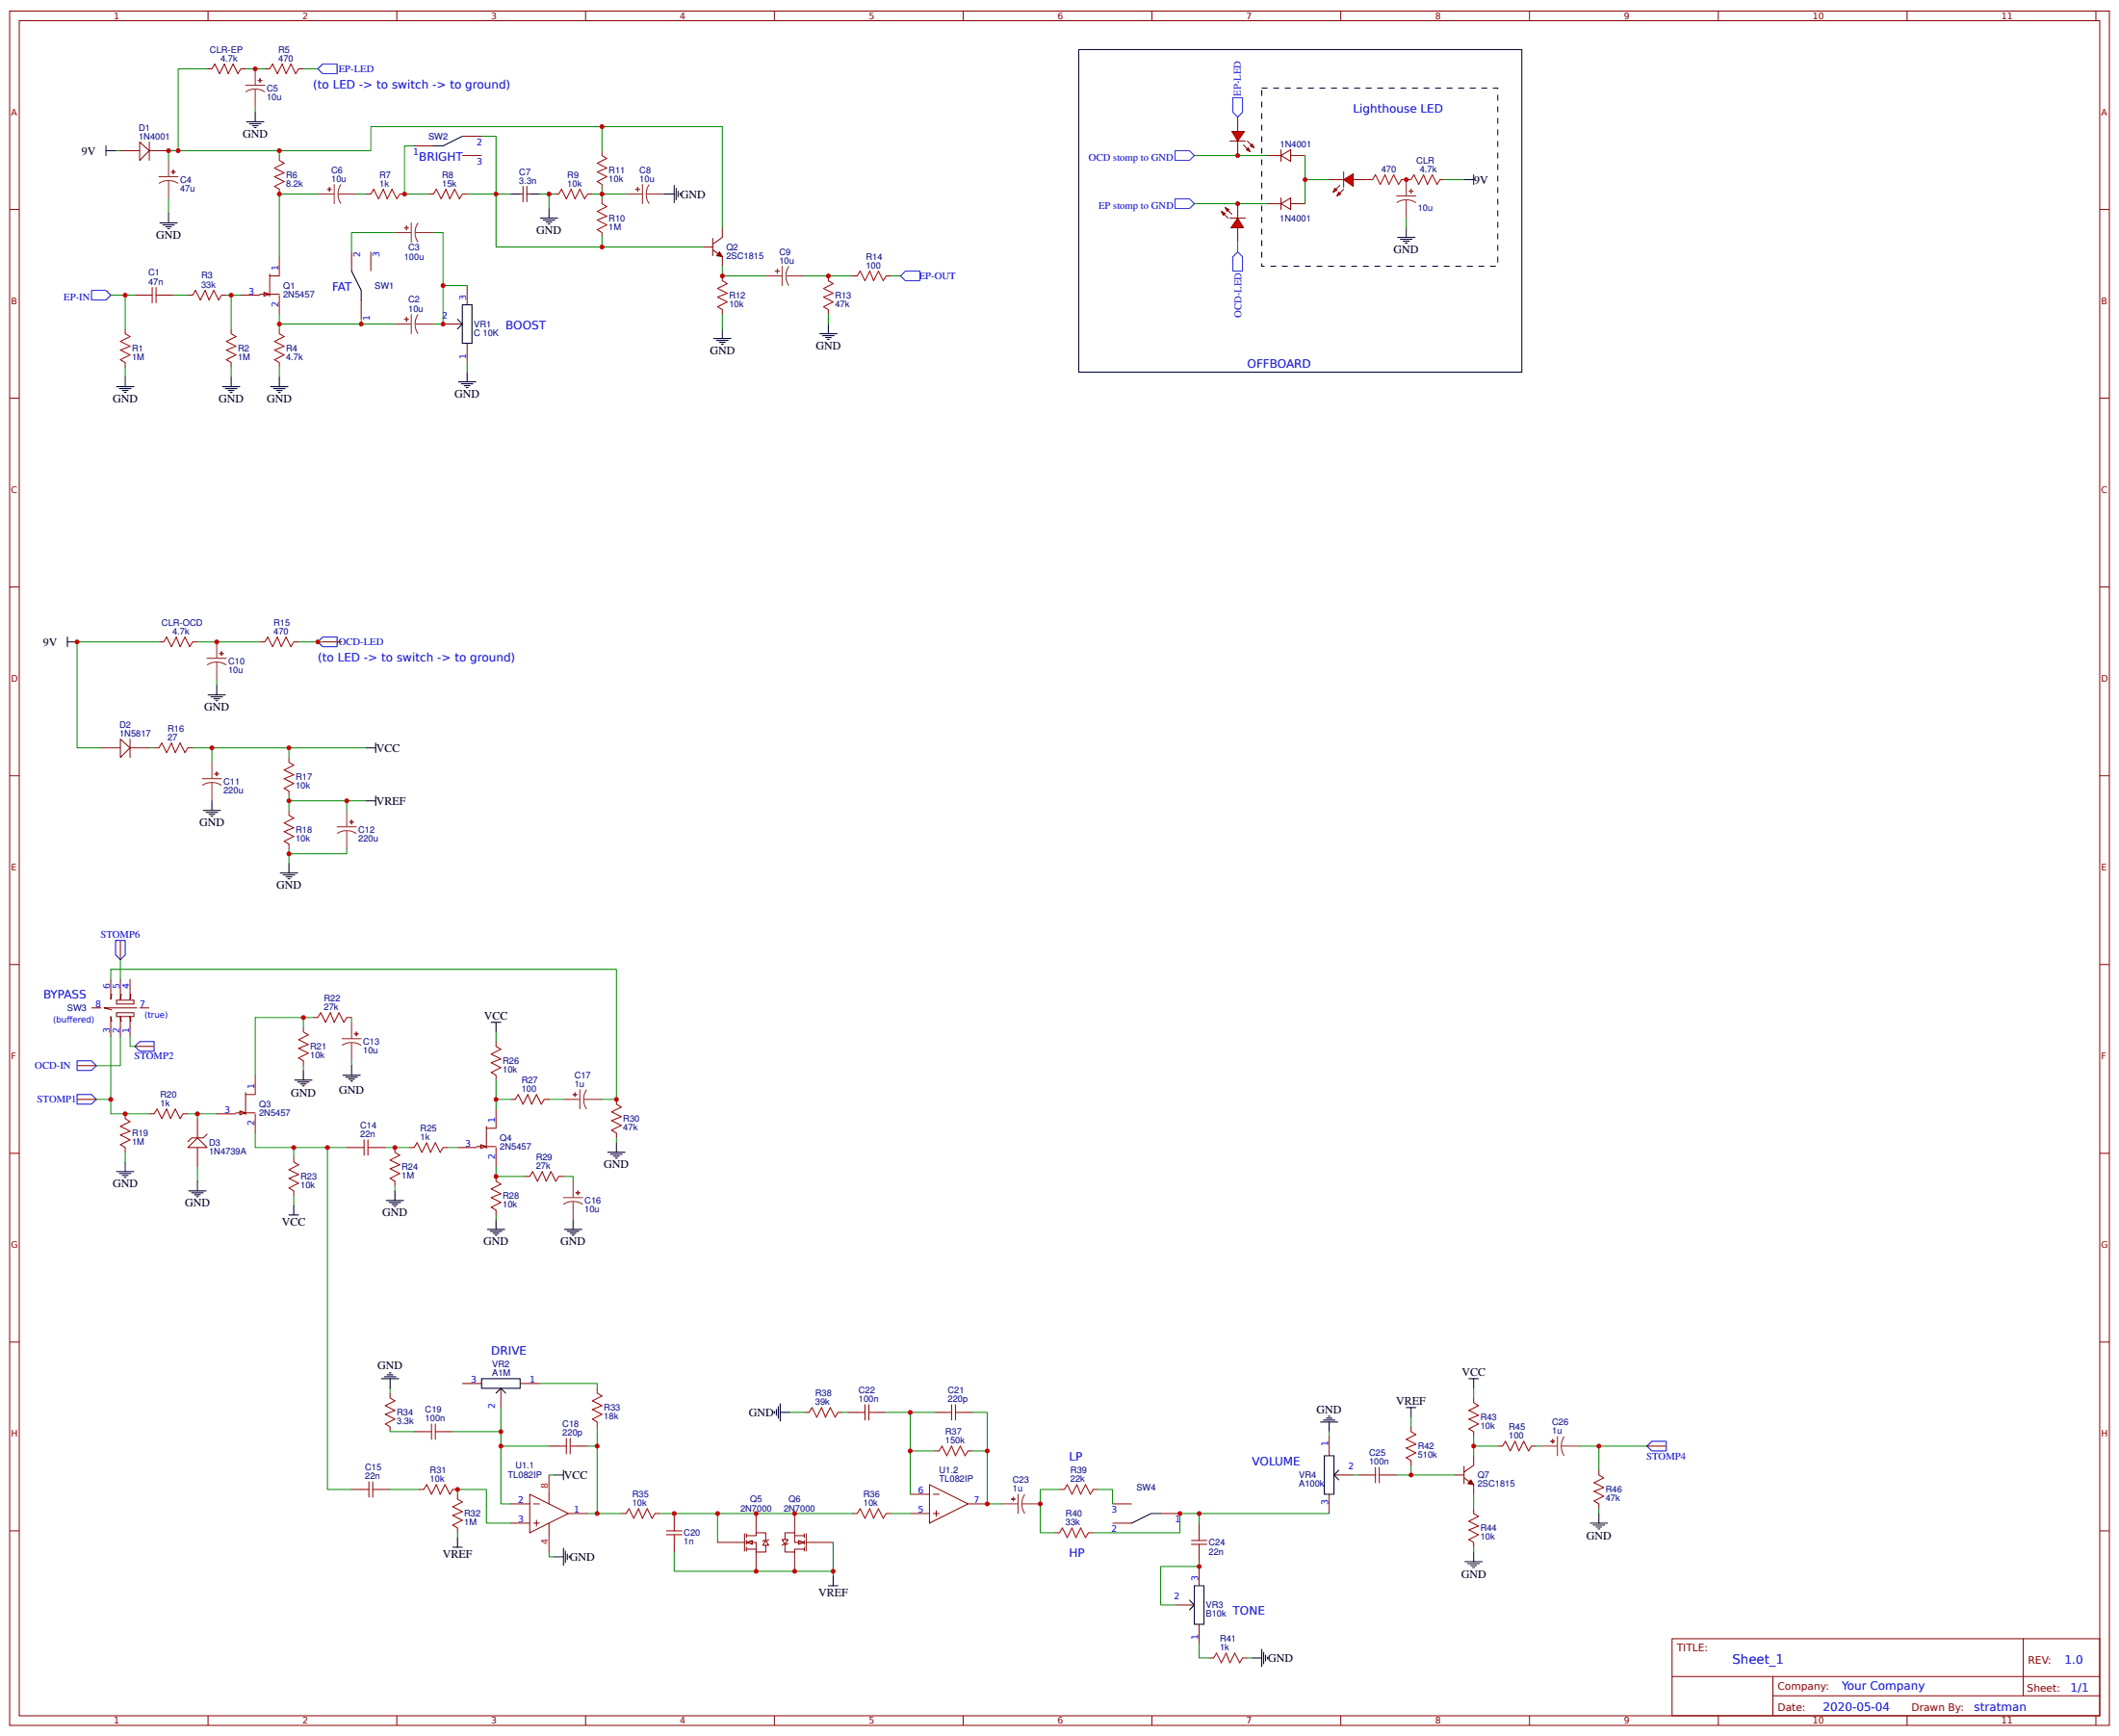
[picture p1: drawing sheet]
<svg xmlns="http://www.w3.org/2000/svg" width="582mm" height="477mm" viewBox="0 0 582 477" stroke-linecap="round" stroke-linejoin="round" font-family="sans-serif">
<g fill="none" stroke="#800" stroke-width=".26">
<path d="M2.6 3h576.8v471h-576.8zM5.3 5.7h571.5v465.7h-571.5zM57.1 3v2.7M109 3v2.7M160.9 3v2.7M212.7 3v2.7M264.6 3v2.7M316.4 3v2.7M368.3 3v2.7M420.2 3v2.7M472 3v2.7M523.9 3v2.7"/>
<path d="M575.7 3v2.7M2.6 57.5h2.7M576.8 57.5h2.6M34.4 90.4v1.3M34.4 99.6v1.3M37 81.1h2.7M45 81.1h2.6M51.6 81.1h1.3M60.9 81.1h1.3M63.5 90.4v1.3M63.5 99.6v1.3M76.7 90.4v1.3"/>
<path d="M76.7 99.6v1.3M2.6 109.4h2.7M576.8 109.4h2.6M2.6 161.3h2.7M576.8 161.3h2.6M2.6 213.1h2.7M576.8 213.1h2.6M2.6 265h2.7M576.8 265h2.6M2.6 316.8h2.7M576.8 316.8h2.6M2.6 368.7h2.7"/>
<path d="M576.8 368.7h2.6M2.6 420.6h2.7M576.8 420.6h2.6M459.3 450.2h117.5v21.2h-117.5zM555.8 450.2v15.7M57.1 471.4v2.6M109 471.4v2.6M160.9 471.4v2.6M212.7 471.4v2.6M264.6 471.4v2.6M316.4 471.4v2.6M368.3 471.4v2.6"/>
<path d="M420.2 471.4v2.6M459.3 460.6h117.4M472 471.4v2.6M487 465.9h89.7M487 460.6v10.6M523.9 471.4v2.6M575.7 471.4v2.6"/>
</g>
<path d="M25.1 79.8h4l1.3 1.3-1.3 1.3h-4z" fill="none" stroke="#00f" stroke-width=".26"/>
<path d="M41.8 79v4.2M42.9 79v4.2M34.4 91.7l1.3 .8-2.6 1.3 2.6 1.3-2.6 1.1 2.6 1.3-2.6 1.3 1.3 .8M39.7 81.1h2.1M42.9 81.1h2.1M52.9 81.1l.8-1.3 1.3 2.6 1.4-2.6 1 2.6 1.3-2.6 1.4 2.6 .8-1.3M63.5 91.7l1.3 .8-2.6 1.3 2.6 1.3-2.6 1.1 2.6 1.3-2.6 1.3 1.3 .8M76.7 91.7l1.4 .8-2.7 1.3 2.7 1.3-2.7 1.1 2.7 1.3-2.7 1.3 1.3 .8" fill="none" stroke="#a00000" stroke-width=".26"/>
<path d="M30.4 81.1h6.6M34.4 81.1v9.3M47.6 81.1h4" fill="none" stroke="#080" stroke-width=".26"/>
<path d="M72.5 80.3l1.6 .5-1.6 .6z" fill="#fefefe" stroke="#800" stroke-width=".26"/>
<path d="M74.1 75.3v6.1M76.7 70.5v5.3h-2.6M96.6 69.2v5.3M101.9 69.2v5.3M128.3 78.4v5.3M66.1 81.1h5.3M71.4 80.8h5.3M76.7 81.1v5.3M99.2 82.4v5.3M121.7 89h5.3M128.3 94.3v5.3" fill="none" stroke="#800" stroke-width=".26"/>
<path d="M108.5 63.9h-11.9v5.3M119.1 63.9h2.6v14.5M128.3 78.4h-6.6v10.6h-2.6M62.2 81.1h3.9M63.5 81.1v9.3M76.7 86.4v4M76.7 89h31.8M99.2 87.7v1.3M128.3 99.6v2.7M34.4 100.9v2.7M63.5 100.9v2.7M76.7 100.9v2.7" fill="none" stroke="#080" stroke-width=".26"/>
<g fill="none" stroke="#000" stroke-width=".26">
<path d="M29.1 41.4h2.6M29.1 40.1v2.6M96.6 74.5l2.6 5.3v2.6M125.7 87.7l1.3 1.3-1.3 1.4M127 83.7h2.6v10.6h-2.6zM32 106.2h4.8M32.8 106.8h3.2M33.6 107.3h1.6M34.1 107.8h.6M34.4 103.6v2.6M61.1 106.2h4.8M61.9 106.8h3.2"/>
<path d="M62.7 107.3h1.6M63.2 107.8h.6M63.5 103.6v2.6M74.3 106.2h4.8M75.1 106.8h3.2M75.9 107.3h1.6M76.5 107.8h.5M76.7 103.6v2.6M125.9 104.9h4.8M126.7 105.4h3.2M127.5 106h1.6M128.1 106.5h.5"/>
<path d="M128.3 102.3v2.6"/>
</g>
<g fill="none" stroke="#8d2323" stroke-width=".26">
<path d="M43.7 48.6h5.2M46.3 49.6l-1.4 .2-1.2 .6M46.3 49.6l1.4 .2 1.2 .6M46.3 44.1v4.5M46.3 49.6v5M108.5 63.9h4.5M113 61.3v5.2M114 63.9l.2 1.4 .6 1.2M114 63.9h5.1M114.8 61.3l-.6 1.2-.2 1.4M108.5 89h4.5M113 86.4v5.3"/>
<path d="M114 89l.2 1.4 .6 1.3M114 89h5.1M114.8 86.4l-.6 1.2-.2 1.4"/>
</g>
<g fill="#8d2323" stroke="#8d2323" stroke-width=".26">
<path d="M111.7 87.2v1z"/>
<path d="M111.1 87.7h1.1z"/>
<path d="M111.7 62v1.1z"/>
<path d="M111.1 62.6h1.1z"/>
<path d="M47.1 47.2l1.1 .1z"/>
<path d="M47.6 46.7v1.1z"/>
</g>
<path d="M38.4 39l2.6 2.4-2.6 2.7z" fill="#fefefe" stroke="#800" stroke-width=".26"/>
<g fill="none" stroke="#800" stroke-width=".26">
<path d="M56.9 18.9h1.3M66.1 18.9h1.4M72.8 18.9h1.3M82 18.9h1.3M41 39v5.1M127 37.4h5.3M33.1 41.4h5.3M41 41.4h5.3M76.7 42.7v1.4M76.7 52v1.3M100.5 53.3h1.4M109.8 53.3h1.3"/>
<path d="M113.8 40.1h5.3M117.7 53.3h1.4M127 53.3h1.3M127 42.7h5.3M142.9 53.3h.8M143.7 51.2v4.2M144.7 53.3h.8M144.7 51.2v4.2M152.1 53.3h1.4M161.4 53.3h1.3M165.4 41.4v1.3M165.4 50.7v1.3"/>
<path d="M165.4 54.6v1.4M165.4 63.9v1.3M193.1 67.9h2.7M195.8 68.7l2.6 1.8v2.7M195.8 65.5v4.7M198.4 62.6v2.6l-2.6 1.9M198.4 75.8v1.3M227.5 75.8v1.3M234.2 75.8h1.3M243.4 75.8h1.3M198.4 85.1v1.3M227.5 85.1v1.3"/>
<path d="M43.7 176.3h1.3M52.9 176.3h1.3M71.4 176.3h1.4M80.7 176.3h1.3M25.1 276.9h2.7M30.4 268.9v5.6l.3-1.3M32 278.2h4.8v1.1h-4.8zM32 274.8h4.8v1h-4.8zM33.1 268.9v5.6l.2-1.3M35.7 268.9v5.6l.3-1.3M37.6 276.9h-9l2.1 .5M38.4 276.9h2.6"/>
<path d="M30.7 280.6l-.3-1.3v5.5M33.3 280.6l-.2-1.3v5.5M36 280.6l-.3-1.3v5.5"/>
</g>
<g fill="none" stroke="#080" stroke-width=".26">
<path d="M56.9 18.9h-8v22.5M67.5 18.9h5.3M83.3 18.9h4M70.1 29.5v1.3M132.3 37.4h4v15.9h-8M165.4 34.8h33v27.8M31.7 41.4h1.4M46.3 54.6v4M76.7 42.7v-1.3h-30.4v2.7M76.7 41.4h25.2v-6.6h63.5v6.6M87.3 53.3h-10.6v17.2M97.9 53.3h2.6"/>
<path d="M113.8 40.1h-2.7v13.2h6.6M140.2 53.3h-3.9v14.6h29.1v-2.7M148.2 53.3h2.6v4M150.8 53.3h1.3M165.4 52v1.3h-2.7M172 53.3h-6.6v1.3M165.4 67.9h27.7M198.4 73.2v2.6h11.9M220.9 75.8h13.3M244.7 75.8h2.7M198.4 86.4v4M227.5 86.4v2.6"/>
<path d="M54.2 176.3h17.2M82 176.3h6.6M59.5 186.9v1.4"/>
</g>
<g fill="none" stroke="#000" stroke-width=".26">
<path d="M67.7 33.5h4.8M68.5 34h3.2M69.3 34.5h1.6M69.8 35.1h.6M70.1 30.8v2.7M127 37.4l-5.3 2.7h-2.6M46.3 58.6v2.7M140.2 53.3h2.7M145.5 53.3h2.7M148.4 59.9h4.8M150.8 57.3v2.6M182.6 53.3h2.6"/>
<path d="M185.2 50.9v4.8M185.7 51.7v3.2M186.3 52.5v1.6M186.8 53v.6M43.9 61.3h4.8M44.7 61.8h3.2M45.5 62.3h1.6M46 62.8h.6M149.2 60.5h3.2M150 61h1.6M150.5 61.5h.6M196.1 93h4.7"/>
<path d="M196.8 93.5h3.2M197.6 94.1h1.6M198.2 94.6h.5M198.4 90.4v2.6M225.2 91.7h4.7M226 92.2h3.1M226.7 92.7h1.6M227.3 93.3h.5M227.5 89v2.7M18.5 176.3h2.7M18.5 175v2.7M57.1 190.9h4.8"/>
<path d="M57.9 191.4h3.2M58.7 192h1.6M59.3 192.5h.5M59.5 188.3v2.6"/>
</g>
<g fill="none" stroke="#a00000" stroke-width=".26">
<path d="M58.2 18.9l.8-1.3 1.3 2.6 1.3-2.6 1.1 2.6 1.3-2.6 1.4 2.6 .7-1.3M74.1 18.9l.8-1.3 1.3 2.6 1.3-2.6 1.1 2.6 1.3-2.6 1.3 2.6 .8-1.3M76.7 44.1l1.4 .7-2.7 1.4 2.7 1.3-2.7 1.1 2.7 1.3-2.7 1.3 1.3 .8M101.9 53.3l.8-1.3 1.3 2.6 1.3-2.6 1.1 2.6 1.3-2.6 1.3 2.6 .8-1.3M119.1 53.3l.8-1.3 1.3 2.6 1.3-2.6 1.1 2.6 1.3-2.6 1.3 2.6 .8-1.3M153.5 53.3l.8-1.3 1.3 2.6 1.3-2.6 1.1 2.6 1.3-2.6 1.3 2.6 .8-1.3M165.4 56l1.3 .8-2.7 1.3 2.7 1.3-2.7 1.1 2.7 1.3-2.7 1.3 1.4 .8M165.4 42.7l1.3 .8-2.7 1.3 2.7 1.4-2.7 1 2.7 1.4-2.7 1.3 1.4 .8M198.4 77.1l1.4 .8-2.7 1.3 2.7 1.4-2.7 1 2.7 1.3-2.7 1.4 1.3 .8M227.5 77.1l1.4 .8-2.7 1.3 2.7 1.4-2.7 1 2.7 1.3-2.7 1.4 1.3 .8M235.5 75.8l.8-1.3 1.3 2.6 1.3-2.6 1.1 2.6 1.3-2.6 1.3 2.6 .8-1.3M45 176.3l.8-1.3 1.3 2.7 1.3-2.7 1.1 2.7 1.3-2.7 1.3 2.7 .8-1.4"/>
<path d="M72.8 176.3l.8-1.3 1.3 2.7 1.3-2.7 1.1 2.7 1.3-2.7 1.3 2.7 .8-1.4"/>
</g>
<g fill="none" stroke="#8d2323" stroke-width=".26">
<path d="M70.1 18.9v4.5M67.5 23.4h5.3M70.1 24.5l-1.4 .2-1.2 .6M70.1 24.5l1.4 .2 1.3 .6M70.1 24.5v5M87.3 53.3h4.5M91.8 50.7v5.3M92.9 53.3l.1 1.4 .7 1.3M92.9 53.3h5M93.7 50.7l-.7 1.2-.1 1.4M172 53.3h4.5M176.5 50.7v5.3"/>
<path d="M177.5 53.3l.2 1.4 .6 1.3M177.5 53.3h5.1M178.3 50.7l-.6 1.2-.2 1.4M210.3 75.8h4.5M214.8 73.2v5.2M215.9 75.8l.2 1.4 .6 1.2M215.9 75.8h5M216.7 73.2l-.6 1.2-.2 1.4M59.5 176.3v4.5M56.9 180.8h5.3M59.5 181.9l-1.4 .2-1.2 .6M59.5 181.9l1.4 .2 1.3 .6"/>
<path d="M59.5 181.9v5"/>
</g>
<g fill="#8d2323" stroke="#8d2323" stroke-width=".26">
<path d="M70.9 22.1h1.1z"/>
<path d="M71.4 21.6v1z"/>
<path d="M90.5 51.5v1z"/>
<path d="M90 52h1z"/>
<path d="M175.2 51.5v1z"/>
<path d="M174.6 52h1.1z"/>
<path d="M213.5 74v1z"/>
<path d="M213 74.5h1z"/>
<path d="M60.3 179.5h1.1z"/>
<path d="M60.8 179l.1 1z"/>
</g>
<path d="M87.3 18.9l1.3-1.3h4v2.6h-4zM247.4 75.8l1.3-1.3h4v2.6h-4zM87.3 176.3l1.3-1.3h4v2.7h-4z" fill="none" stroke="#00f" stroke-width=".26"/>
<path d="M197.6 69.2l.8 1.3-1.6-.3z" fill="#800" stroke="#800" stroke-width=".26"/>
<path d="M33.1 203.1l2.6 2.3-2.6 2.7z" fill="#fefefe" stroke="#800" stroke-width=".26"/>
<g fill="none" stroke="#800" stroke-width=".26">
<path d="M88.6 176.3h5.3M27.8 205.4h5.3M35.7 203.1v5M35.7 205.4h5.3M42.3 205.4h1.4M51.6 205.4h1.3M79.4 208.1v1.3M79.4 217.4v1.3M79.4 222.6v1.4M79.4 231.9v1.3M33.1 258.4v5.3M21.2 292.8h5.3"/>
<path d="M37 287.5h5.3M21.2 302h5.3M34.4 306v1.3M34.4 315.3v1.3M41 306h1.3M50.3 306h1.3M452.4 397.3h5.3M140.2 413.1h5.3M140.2 418.4h5.3M145.5 410.5l10.6 5.3-10.6 5.3zM146.6 413.1h1.6M146.6 418.4h1.6"/>
<path d="M147.4 417.6v1.6M150.8 410.5v2.6M150.8 418.4v2.7M156.1 415.8h5.3M250 415.8h5.3M250 410.5h5.3M255.3 407.9l10.6 5.2-10.6 5.3zM256.4 415.8h1.6M256.4 410.5h1.6M257.2 415v1.6M265.9 413.1h5.3"/>
</g>
<g fill="none" stroke="#080" stroke-width=".26">
<path d="M43.7 176.3h-22.5v29.1h6.6M41 205.4h1.3M52.9 205.4h5.3v4M58.2 205.4h42.3M79.4 205.4v2.7M79.4 218.7v3.9M79.4 233.2v1.4M79.4 220h21.1M95.2 233.2v1.4h-15.8v2.6M95.2 220v2.6M33.1 263.7v5.2M30.4 284.8v21.2h10.6"/>
<path d="M33.1 284.8v8h-6.6M35.7 284.8v2.7h1.3M26.5 302h3.9M34.4 316.6v2.6M150.8 405.2h1.3M150.8 426.4v1.3h1.3"/>
</g>
<path d="M43.7 205.4l.7-1.3 1.4 2.7 1.3-2.7 1.1 2.7 1.3-2.7 1.3 2.7 .8-1.4M79.4 209.4l1.3 .8-2.6 1.3 2.6 1.4-2.6 1 2.6 1.3-2.6 1.4 1.3 .8M79.4 224l1.3 .8-2.6 1.3 2.6 1.3-2.6 1.1 2.6 1.3-2.6 1.3 1.3 .8M34.4 307.3l1.3 .8-2.6 1.3 2.6 1.4-2.6 1 2.6 1.3-2.6 1.4 1.3 .8M42.3 306l.8-1.3 1.3 2.6 1.4-2.6 1 2.6 1.4-2.6 1.3 2.6 .8-1.3" fill="none" stroke="#a00000" stroke-width=".26"/>
<path d="M55.6 213.9h5.3M58.2 215l-1.4 .2-1.2 .6M58.2 215l1.4 .2 1.3 .6M58.2 209.4v4.5M58.2 215v5M92.6 227.1h5.3M95.2 228.2l-1.3 .2-1.3 .6M95.2 228.2l1.4 .2 1.3 .6M95.2 222.6v4.5M95.2 228.2v5" fill="none" stroke="#8d2323" stroke-width=".26"/>
<g fill="#8d2323" stroke="#8d2323" stroke-width=".26">
<path d="M59 212.6h1.1z"/>
<path d="M59.5 212.1v1z"/>
<path d="M96 225.8h1.1z"/>
<path d="M96.5 225.3l.1 1.1z"/>
</g>
<g fill="none" stroke="#000" stroke-width=".26">
<path d="M100.5 205.4h2.7M103.2 204.1v2.7M103.2 218.7v2.6M55.8 222.6h4.8M56.6 223.2h3.2M57.4 223.7h1.6M57.9 224.2h.6M58.2 220v2.6M77 239.8h4.8M79.4 237.2v2.6M100.5 220h2.7M77.8 240.4h3.2"/>
<path d="M78.6 240.9h1.6M79.1 241.4h.5M34.4 319.2v2.7M32 321.9h4.8M32.8 322.4h3.2M33.6 322.9h1.6M34.1 323.5h.6M152.1 405.2h2.7M154.8 403.9v2.6M152.1 427.7h2.7M154.8 425.3v4.8M155.3 426.1v3.2"/>
<path d="M155.8 426.9v1.6M156.4 427.4v.6"/>
</g>
<path d="M150.8 405.2v5.3M150.8 421.1v5.3" fill="none" stroke="#f00" stroke-width=".26"/>
<path d="M31.7 258.4h2.7v3.9l-1.3 1.4-1.4-1.4zM21.2 291.4h3.9l1.4 1.4-1.4 1.3h-3.9zM38.4 286.1h3.9v2.7h-3.9l-1.4-1.3zM21.2 300.7h3.9l1.4 1.3-1.4 1.3h-3.9zM452.4 397.3l1.4-1.4h3.9v2.7h-3.9z" fill="none" stroke="#00f" stroke-width=".26"/>
<path d="M54.2 312.6l2.7 2.7h-5.3z" fill="#fefefe" stroke="#800" stroke-width=".26"/>
<path d="M86 279.5h1.3M95.2 279.5h1.4M83.3 282.2v1.3M83.3 291.4v1.4M54.2 307.3v5.3M54.2 315.3v5.2M56.9 311.5l-1.1 1.1h-3.1l-1.1 1.1" fill="none" stroke="#800" stroke-width=".26"/>
<path d="M87.3 279.5l.8-1.3 1.3 2.7 1.4-2.7 1 2.7 1.3-2.7 1.4 2.7 .7-1.4M83.3 283.5l1.4 .8-2.7 1.3 2.7 1.3-2.7 1.1 2.7 1.3-2.7 1.3 1.3 .8" fill="none" stroke="#a00000" stroke-width=".26"/>
<path d="M93.9 285.4h5.3M96.6 286.4l-1.4 .2-1.3 .6M96.6 286.4l1.4 .2 1.2 .6M96.6 280.9v4.5M96.6 286.4v5" fill="none" stroke="#8d2323" stroke-width=".26"/>
<g fill="#8d2323" stroke="#8d2323" stroke-width=".26">
<path d="M97.4 284l1 .1z"/>
<path d="M97.9 283.5v1.1z"/>
</g>
<g fill="none" stroke="#000" stroke-width=".26">
<path d="M81 296.7h4.7M81.8 297.3h3.1M82.5 297.8h1.6M83.1 298.3h.5M83.3 294.1v2.6M94.2 295.4h4.8M95 295.9h3.2M95.8 296.5h1.6M96.3 297h.5M96.6 292.8v2.6M51.9 327.2h4.7M52.7 327.7h3.1"/>
<path d="M53.4 328.2h1.6M54 328.7h.5M54.2 324.5v2.7"/>
</g>
<path d="M96.6 279.5v1.4M83.3 292.8v1.3M51.6 306h2.6v1.3M54.2 320.5v4" fill="none" stroke="#080" stroke-width=".26"/>
<path d="M65.9 305.2l1.6 .5-1.6 .6z" fill="#fefefe" stroke="#800" stroke-width=".26"/>
<g fill="none" stroke="#800" stroke-width=".26">
<path d="M70.1 295.4v5.3h-2.6M59.5 306h5.3M64.8 305.7h5.3M67.5 300.2v6.1M70.1 306v5.3M80.7 317.9v1.3M95.2 315.3h2.7M103.2 315.3h2.6M108.5 315.3v1.3M112.4 315.3h1.4M121.7 315.3h1.3M80.7 327.2v1.3"/>
<path d="M108.5 324.5v1.3M96.6 409.2h2.6M104.5 409.2h2.7"/>
</g>
<path d="M83.3 279.5h2.7M83.3 282.2v-2.7h-13.2v15.9M96.6 291.4v1.4M54.2 306h5.3M70.1 311.3v4h10.6v2.6M80.7 315.3h14.5M105.8 315.3h6.6M80.7 328.5v2.6M108.5 325.8v1.4" fill="none" stroke="#080" stroke-width=".26"/>
<path d="M80.7 319.2l1.3 .8-2.6 1.3 2.6 1.4-2.6 1 2.6 1.3-2.6 1.4 1.3 .8M97.9 315.3h2.1M100 313.1v4.3M101.1 315.3h2.1M101.1 313.1v4.3M108.5 316.6l1.3 .8-2.6 1.3 2.6 1.3-2.6 1.1 2.6 1.3-2.6 1.3 1.3 .8M113.8 315.3l.8-1.4 1.3 2.7 1.3-2.7 1.1 2.7 1.3-2.7 1.3 2.7 .8-1.3M99.2 409.2h2.1M101.3 407.1v4.2M102.4 409.2h2.1M102.4 407.1v4.2" fill="none" stroke="#a00000" stroke-width=".26"/>
<path d="M79.4 333.8h2.6M80.7 331.1v2.7M106.1 329.8h4.8M106.9 330.3h3.2M107.7 330.9h1.6M108.2 331.4h.5M108.5 327.2v2.6" fill="none" stroke="#000" stroke-width=".26"/>
<path d="M132 314.5l1.6 .5-1.6 .5z" fill="#fefefe" stroke="#800" stroke-width=".26"/>
<g fill="none" stroke="#800" stroke-width=".26">
<path d="M136.3 286.1v1.4M136.3 295.4v1.3M125.7 315.3h5.3M131 315h5.3M133.6 309.4v6.1M136.3 304.7v5.3h-2.7M136.3 315.3v5.2M140.2 302h1.4M149.5 302h1.3M169.3 302v1.3M169.3 311.3v1.3M136.3 323.2v1.3"/>
<path d="M136.3 332.4v1.4M144.2 323.2h1.3M153.5 323.2h1.3M107.2 382.7v1.3M107.2 392v1.3M113.8 393.3h2.6M121.7 393.3h2.7M127 380.1h5.3M137.6 381.4v5.3M142.9 380.1h5.3M150.8 397.3h2.7M158.7 397.3h2.7"/>
<path d="M164 381.4v1.3M164 390.7v1.3M115.1 409.2h1.3M124.4 409.2h1.3M125.7 410.5v1.3M125.7 419.8v1.3M170.7 415.8h1.3M179.9 415.8h1.3M185.2 415.8v2.6M185.2 423.7v2.7"/>
</g>
<g fill="none" stroke="#080" stroke-width=".26">
<path d="M30.4 268.9v-2.6h138.9v35.7h-3.9M136.3 283.5v2.6M136.3 296.7v8M90 315.3v93.9h6.6M123 315.3h2.7M136.3 302h3.9M150.8 302h4M169.3 312.6v1.3M136.3 320.5v2.7h7.9M136.3 333.8v1.3M154.8 323.2h2.6v1.3M107.2 393.3h6.6"/>
<path d="M107.2 381.4v1.3M124.4 393.3h13.2M137.6 386.7v10.6M148.2 380.1h15.8v1.3M150.8 397.3h-13.2v15.8h2.6M161.4 397.3h2.6v18.5h-2.6M164 392v5.3M107.2 409.2h7.9M125.7 410.5v-1.3h7.9v9.2h6.6M164 415.8h6.7M181.2 415.8h15.9v7.9M125.7 421.1v1.3"/>
</g>
<g fill="none" stroke="#a00000" stroke-width=".26">
<path d="M136.3 287.5l1.3 .8-2.7 1.3 2.7 1.3-2.7 1.1 2.7 1.3-2.7 1.3 1.4 .8M141.6 302l.7-1.3 1.4 2.6 1.3-2.6 1 2.6 1.4-2.6 1.3 2.6 .8-1.3M169.3 303.3l1.4 .8-2.7 1.4 2.7 1.3-2.7 1 2.7 1.4-2.7 1.3 1.3 .8M136.3 324.5l1.3 .8-2.7 1.3 2.7 1.4-2.7 1 2.7 1.3-2.7 1.4 1.4 .7M145.5 323.2l.8-1.3 1.3 2.6 1.4-2.6 1 2.6 1.3-2.6 1.4 2.6 .8-1.3M107.2 384l1.3 .8-2.7 1.4 2.7 1.3-2.7 1 2.7 1.4-2.7 1.3 1.4 .8M116.4 393.3h2.1M118.5 391.2v4.2M119.6 391.2v4.2M119.6 393.3h2.1M153.5 397.3h2.1M155.6 395.2v4.2"/>
<path d="M156.6 397.3h2.1M156.6 395.2v4.2M164 382.7l1.4 .8-2.7 1.3 2.7 1.4-2.7 1 2.7 1.3-2.7 1.4 1.3 .8M116.4 409.2l.8-1.3 1.3 2.6 1.4-2.6 1 2.6 1.3-2.6 1.4 2.6 .8-1.3M125.7 411.8l1.3 .8-2.6 1.3 2.6 1.4-2.6 1 2.6 1.3-2.6 1.4 1.3 .8M172 415.8l.8-1.3 1.3 2.6 1.3-2.6 1.1 2.6 1.3-2.6 1.3 2.6 .8-1.3M185.2 418.4v2.2M183.1 421.6h4.2M183.1 420.6h4.2M185.2 421.6v2.1"/>
</g>
<g fill="none" stroke="#000" stroke-width=".26">
<path d="M134.9 280.9h2.7M136.3 280.9v2.6M167 316.6h4.7M167.7 317.1h3.2M168.5 317.6h1.6M169.1 318.2h.5M169.3 313.9v2.7M133.9 337.7h4.7M134.7 338.3h3.1M135.5 338.8h1.6M136 339.3h.5M136.3 335.1v2.6"/>
<path d="M155 337.7h4.8M155.8 338.3h3.2M156.6 338.8h1.6M157.2 339.3h.5M157.4 335.1v2.6M104.8 378.8h4.7M105.6 378.2h3.1M106.4 377.7h1.5M106.9 377.2h.5M107.2 378.8v2.6M132.3 378.8h10.6v2.6h-10.6zM136.3 382.7l1.3-1.3 1.3 1.3"/>
<path d="M124.4 425.1h2.6M125.7 422.4v2.7"/>
</g>
<path d="M159.3 299.4v5.3M161.1 299.4l-.6 1.2-.2 1.4M154.8 302h4.5M160.3 302l.2 1.4 .6 1.3M160.3 302h5.1M154.8 329h5.3M157.4 330.1l-1.4 .1-1.2 .7M157.4 330.1l1.4 .1 1.3 .7M157.4 324.5v4.5M157.4 330.1v5" fill="none" stroke="#8d2323" stroke-width=".26"/>
<g fill="#8d2323" stroke="#8d2323" stroke-width=".26">
<path d="M158.2 327.7h1.1z"/>
<path d="M158.7 327.2v1z"/>
<path d="M158 300.2v1z"/>
<path d="M157.4 300.7h1.1z"/>
</g>
<g fill="#fefefe" stroke="#800" stroke-width=".26">
<path d="M205.1 423.7l1.5-.5v1.1z"/>
<path d="M210.3 423.2l.8 1.3h-1.6z"/>
</g>
<path d="M207.7 415.8v5.3M197.1 423.7h7.4M204.5 421.3v4.8M205.1 421.9h2.6v-.8h2.6v2.1M205.1 423.7h2.6v2.7h2.6v-1.9M205.1 425.6h2.6M205.1 421.3v1.1M205.1 423.2v1.1M205.1 425.1v1M207.7 426.4v5.3M211.1 422.9l-.2 .3h-1.1l-.3 .3" fill="none" stroke="#800" stroke-width=".26"/>
<path d="M197.1 415.8h37.1M185.2 426.4v5.3h43.7v1.3" fill="none" stroke="#080" stroke-width=".26"/>
<g fill="#fefefe" stroke="#800" stroke-width=".26">
<path d="M219.3 423.2l1.6 .5-1.6 .6z"/>
<path d="M214.8 422.9h1.6l-.8 1.4z"/>
</g>
<g fill="none" stroke="#800" stroke-width=".26">
<path d="M220.9 388h1.3M230.2 388h1.3M232.8 388h2.7M240.8 388h2.6M256.6 398.6h1.4M256.6 388h2.7M264.6 388h2.6M265.9 398.6h1.3M365.1 394.6v5.3M387.6 392v1.3M404.8 384v1.4M404.8 393.3v1.3"/>
<path d="M404.8 399.9v2.7l-2.6 1.8M411.4 397.3h1.3M420.7 397.3h1.3M218.3 415.8v5.3M234.2 415.8h1.3M243.4 415.8h1.3M291 409.2h1.4M300.3 409.2h1.3M305.6 418.4h5.3M305.6 413.1h5.3M318.8 415.8h5.3M329.4 418.4v2.7"/>
<path d="M365.1 410.5v5.3M366.4 405.2h5.3M373.1 405.2h2.6M381 405.2h2.6M387.6 401.2v1.4M399.5 405.2h2.7M402.2 406l2.6 1.9v2.6M402.2 402.8v4.8M404.8 414.5v1.3M439.2 403.9v1.3M439.2 413.1v1.4M215.6 424.3v2.1h2.7v-.8h2.6"/>
<path d="M215.6 422.9v-1.8h2.7v2.6h2.6M216.4 424l-.2 .3h-1.1l-.3 .2M218.3 421.9h2.6M218.3 426.4v5.3M220.9 421.3v1.1M220.9 423.2v1.1M220.9 425.1v1M221.5 421.3v4.8M221.5 423.7h7.4M289.7 421.1h1.3M299 421.1h1.3M329.4 426.4v2.6"/>
<path d="M329.4 430.3v5.3M404.8 423.7v1.4M322.8 440.9h5.3M329.4 446.2v5.3M332.1 455.5h1.3M341.3 455.5h1.3"/>
</g>
<g fill="none" stroke="#000" stroke-width=".26">
<path d="M403.5 378.8h2.6M404.8 378.8v2.6M212.7 387.7v.6M213.3 387.2v1.6M213.8 386.4v3.2M214.3 388h2.7M214.3 385.6v4.8M362.7 390.7h4.8M363.5 390.1h3.2M363.8 399.9h2.6v10.6h-2.6zM364.3 389.6h1.6M364.9 389.1h.5"/>
<path d="M365.1 390.7v2.6M386.3 386.7h2.6M387.6 386.7v2.6M318.8 415.8h-2.6l-5.3 2.6M367.8 403.9l-1.4 1.3 1.4 1.3M436.8 418.4h4.8M437.6 419h3.2M438.4 419.5h1.6M439.2 415.8v2.6M227.5 435.6h2.7M228.9 433v2.6M326.8 439.6l1.3 1.3-1.3 1.4"/>
<path d="M328.1 435.6h2.6v10.6h-2.6zM402.4 429h4.8M403.2 429.6h3.2M404 430.1h1.6M404.5 430.6h.6M404.8 426.4v2.6M438.9 420h.6M344 455.5h2.6M346.6 453.1v4.8M347.1 453.9v3.2M347.7 454.7v1.6M348.2 455.2v.5"/>
</g>
<g fill="none" stroke="#080" stroke-width=".26">
<path d="M217 388h3.9M231.5 388h1.3M243.4 388h6.6M256.6 398.6h-6.6v11.9M256.6 388h-6.6v10.6M267.2 398.6h4v14.5h4M267.2 388h4v10.6M365.1 393.3v1.3M387.6 389.3v2.7M404.8 381.4v2.6M404.8 394.6v5.3M404.8 397.3h6.6"/>
<path d="M422 397.3h1.3M433.9 397.3h18.5M439.2 397.3v6.6M244.7 415.8h5.3M291 409.2h-5.2v11.9h3.9M301.6 409.2h4v3.9M329.4 418.4v-2.6h-5.3v5.3h-23.8M329.4 415.8h35.7M371.7 405.2h1.4M387.6 402.6v2.6h-4M387.6 405.2h11.9M404.8 410.5v4"/>
<path d="M439.2 414.5v1.3M228.9 423.7v8M329.4 429v1.3h-10.6v10.6h4M404.8 425.1v1.3M329.4 451.5v4h2.7M342.6 455.5h1.4"/>
</g>
<g fill="none" stroke="#a00000" stroke-width=".26">
<path d="M222.2 388l.8-1.3 1.4 2.6 1.3-2.6 1 2.6 1.4-2.6 1.3 2.6 .8-1.3M235.5 388h2.1M237.6 385.9v4.2M238.7 388h2.1M238.7 385.9v4.2M258 398.6l.8-1.3 1.3 2.6 1.3-2.6 1.1 2.6 1.3-2.6 1.3 2.6 .8-1.3M259.3 388h2.1M261.4 385.9v4.2M262.5 388h2.1M262.5 385.9v4.2M387.6 393.3l1.3 .8-2.6 1.3 2.6 1.3-2.6 1.1 2.6 1.3-2.6 1.3 1.3 .8M404.8 385.4l1.3 .8-2.6 1.3 2.6 1.3-2.6 1.1 2.6 1.3-2.6 1.3 1.3 .8"/>
<path d="M412.7 397.3l.8-1.4 1.4 2.7 1.3-2.7 1 2.7 1.4-2.7 1.3 2.7 .8-1.3M235.5 415.8l.8-1.3 1.3 2.6 1.3-2.6 1.1 2.6 1.3-2.6 1.3 2.6 .8-1.3M292.4 409.2l.8-1.3 1.3 2.6 1.3-2.6 1.1 2.6 1.3-2.6 1.3 2.6 .8-1.3M375.7 405.2h2.1M377.8 403.1v4.2M378.9 403.1v4.2M378.9 405.2h2.1M404.8 415.8l1.3 .8-2.6 1.3 2.6 1.3-2.6 1.1 2.6 1.3-2.6 1.3 1.3 .8M439.2 405.2l1.3 .8-2.6 1.3 2.6 1.3-2.6 1.1 2.6 1.3-2.6 1.4 1.3 .7M291 421.1l.8-1.3 1.4 2.6 1.3-2.6 1 2.6 1.4-2.6 1.3 2.6 .8-1.3M327.3 423.2h4.2M327.3 424.3h4.2"/>
<path d="M329.4 421.1v2.1M329.4 424.3v2.1M333.4 455.5l.8-1.3 1.3 2.6 1.3-2.6 1.1 2.6 1.3-2.6 1.3 2.6 .8-1.3"/>
</g>
<path d="M423.3 397.3h4.5M427.8 394.6v5.3M428.9 397.3l.2 1.4 .6 1.2M428.9 397.3h5M429.7 394.6l-.6 1.3-.2 1.4M275.2 413.1h4.5M279.7 410.5v5.3M280.7 413.1l.2 1.4 .6 1.3M280.7 413.1h5.1M281.5 410.5l-.6 1.3-.2 1.3" fill="none" stroke="#8d2323" stroke-width=".26"/>
<g fill="#8d2323" stroke="#8d2323" stroke-width=".26">
<path d="M278.3 411.3l.1 1.1z"/>
<path d="M277.8 411.8l1.1 .1z"/>
<path d="M426.5 395.4v1.1z"/>
<path d="M426 395.9l1 .1z"/>
</g>
<path d="M404 406.5l.8 1.4-1.6-.3z" fill="#800" stroke="#800" stroke-width=".26"/>
<path d="M338.7 26.9h2.6v3.9l-1.3 1.3-1.3-1.3zM322.8 41.4h4l1.3 1.3-1.3 1.4h-4zM322.8 54.6h4l1.3 1.4-1.3 1.3h-4zM340 69.2l1.3 1.3v4h-2.6v-4z" fill="none" stroke="#00f" stroke-width=".26"/>
<path d="M338.4 36.1h3.4l-1.8 2.7z" fill="#f00" stroke="#800" stroke-width=".26"/>
<path d="M337.9 38.8h4.2" fill="none" stroke="#800" stroke-width=".26"/>
<g fill="#800" stroke="#800" stroke-width=".26">
<path d="M342.6 38.8l1.1 1z"/>
<path d="M341.6 39.8l1 1.1z"/>
</g>
<g fill="#f00" stroke="#800" stroke-width=".26">
<path d="M343.4 40.1l.6-.5 .5 1z"/>
<path d="M342.4 41.1l.5-.5 .5 1.1z"/>
</g>
<path d="M340 32.1v4M340 38.8v3.9" fill="none" stroke="#800" stroke-width=".26"/>
<path d="M340 59.9l1.6 2.7h-3.5z" fill="#f00" stroke="#800" stroke-width=".26"/>
<path d="M337.9 59.9h4.2" fill="none" stroke="#800" stroke-width=".26"/>
<g fill="#800" stroke="#800" stroke-width=".26">
<path d="M336.3 58.9l1 1z"/>
<path d="M337.3 57.8l1.1 1.1z"/>
</g>
<g fill="#f00" stroke="#800" stroke-width=".26">
<path d="M335.5 58.1l1 .5-.5 .5z"/>
<path d="M336.5 57l1.1 .5-.5 .6z"/>
</g>
<path d="M340 56v3.9M340 62.6v3.9" fill="none" stroke="#800" stroke-width=".26"/>
<path d="M369.1 49.3l2.6-1.5v3.4z" fill="#f00" stroke="#800" stroke-width=".26"/>
<path d="M369.1 47.2v4.3" fill="none" stroke="#800" stroke-width=".26"/>
<g fill="#800" stroke="#800" stroke-width=".26">
<path d="M369.1 52l-1.1 1z"/>
<path d="M368 50.9l-1 1.1z"/>
</g>
<g fill="#f00" stroke="#800" stroke-width=".26">
<path d="M367.8 52.8l.5 .5-1.1 .5z"/>
<path d="M366.7 51.7l.5 .6-1 .5z"/>
</g>
<path d="M347.9 42.7h4M347.9 56h4M351.9 42.7l2.6-1.6v3.2zM351.9 56l2.6-1.6v3.1zM351.9 41.1v3.2M351.9 54.4v3.1M354.5 42.7h4M354.5 56h4M365.1 49.3h4M371.7 49.3h5.3M385 49.3h2.6M395.6 49.3h1.3" fill="none" stroke="#800" stroke-width=".26"/>
<path d="M328.1 42.7h19.8M328.1 56h19.8M358.5 42.7v6.6h6.6M358.5 49.3v6.7M386.3 59.9v2.7M396.9 49.3h5.3M340 66.5v2.7" fill="none" stroke="#080" stroke-width=".26"/>
<path d="M377 49.3l.8-1.3 1.3 2.7 1.4-2.7 1 2.7 1.4-2.7 1.3 2.7 .8-1.4M387.6 49.3l.8-1.3 1.3 2.7 1.4-2.7 1 2.7 1.3-2.7 1.4 2.7 .8-1.4" fill="none" stroke="#a00000" stroke-width=".26"/>
<path d="M383.6 53.8h5.3M386.3 54.9l-1.4 .2-1.3 .6M386.3 54.9l1.4 .2 1.2 .6M386.3 49.3v4.5M386.3 54.9v5" fill="none" stroke="#8d2323" stroke-width=".26"/>
<g fill="#8d2323" stroke="#8d2323" stroke-width=".26">
<path d="M387.1 52.5h1z"/>
<path d="M387.6 52v1z"/>
</g>
<path d="M296.3 13.6h121.7v88.7h-121.7zM402.2 49.3h2.6M404.8 48v2.7M383.9 65.2h4.8M384.7 65.7h3.2M385.5 66.3h1.6M386 66.8h.6M386.3 62.6v2.6" fill="none" stroke="#000" stroke-width=".26"/>
<path d="M346.6 24.2h64.8v49h-64.8z" fill="none" stroke="#000" stroke-width=".26" stroke-dasharray="1.6 1.6" stroke-linecap="butt"/>
<g fill="#c00">
<circle cx="386.3" cy="49.3" r=".66"/>
<circle cx="358.5" cy="49.3" r=".66"/>
<circle cx="340" cy="56" r=".66"/>
<circle cx="340" cy="42.7" r=".66"/>
<circle cx="87.3" cy="176.3" r=".66"/>
<circle cx="439.2" cy="397.3" r=".66"/>
<circle cx="404.8" cy="397.3" r=".66"/>
<circle cx="329.4" cy="415.8" r=".66"/>
<circle cx="329.4" cy="430.3" r=".66"/>
<circle cx="271.2" cy="413.1" r=".66"/>
<circle cx="250" cy="388" r=".66"/>
<circle cx="271.2" cy="398.6" r=".66"/>
<circle cx="207.7" cy="415.8" r=".66"/>
<circle cx="207.7" cy="431.7" r=".66"/>
<circle cx="125.7" cy="409.2" r=".66"/>
<circle cx="169.3" cy="302" r=".66"/>
<circle cx="108.5" cy="315.3" r=".66"/>
<circle cx="54.2" cy="306" r=".66"/>
<circle cx="58.2" cy="205.4" r=".66"/>
<circle cx="34.4" cy="306" r=".66"/>
<circle cx="95.3" cy="220" r=".66"/>
<circle cx="79.4" cy="220" r=".66"/>
<circle cx="21.2" cy="176.3" r=".66"/>
<circle cx="227.5" cy="75.8" r=".66"/>
<circle cx="165.4" cy="67.9" r=".66"/>
<circle cx="76.7" cy="53.3" r=".66"/>
<circle cx="46.3" cy="41.4" r=".66"/>
<circle cx="121.7" cy="78.4" r=".66"/>
<circle cx="121.7" cy="89" r=".66"/>
<circle cx="99.2" cy="89" r=".66"/>
<circle cx="76.7" cy="89" r=".66"/>
<circle cx="34.4" cy="81.1" r=".66"/>
<circle cx="63.5" cy="81.1" r=".66"/>
<circle cx="70.1" cy="18.9" r=".66"/>
<circle cx="111.1" cy="53.3" r=".66"/>
<circle cx="136.3" cy="53.3" r=".66"/>
<circle cx="48.9" cy="41.4" r=".66"/>
<circle cx="150.8" cy="53.3" r=".66"/>
<circle cx="165.4" cy="53.3" r=".66"/>
<circle cx="76.7" cy="41.4" r=".66"/>
<circle cx="165.4" cy="34.8" r=".66"/>
<circle cx="198.4" cy="75.8" r=".66"/>
<circle cx="59.5" cy="176.3" r=".66"/>
<circle cx="79.4" cy="205.4" r=".66"/>
<circle cx="79.4" cy="234.6" r=".66"/>
<circle cx="30.4" cy="302" r=".66"/>
<circle cx="83.3" cy="279.5" r=".66"/>
<circle cx="80.7" cy="315.3" r=".66"/>
<circle cx="136.3" cy="302" r=".66"/>
<circle cx="136.3" cy="323.2" r=".66"/>
<circle cx="90" cy="315.3" r=".66"/>
<circle cx="137.6" cy="397.3" r=".66"/>
<circle cx="164" cy="397.3" r=".66"/>
<circle cx="137.6" cy="393.3" r=".66"/>
<circle cx="164" cy="415.8" r=".66"/>
<circle cx="185.2" cy="415.8" r=".66"/>
<circle cx="197.1" cy="415.8" r=".66"/>
<circle cx="218.3" cy="431.7" r=".66"/>
<circle cx="228.9" cy="431.7" r=".66"/>
<circle cx="218.3" cy="415.8" r=".66"/>
<circle cx="250" cy="398.6" r=".66"/>
<circle cx="285.8" cy="413.1" r=".66"/>
<circle cx="324.1" cy="415.8" r=".66"/>
<circle cx="387.6" cy="405.2" r=".66"/>
</g>
<text font-size="3.5" fill="#00f" x="475.9" y="457">Sheet_1</text>
<g font-size="3.2" fill="#00f">
<text x="86" y="24.2">(to LED -&gt; to switch -&gt; to ground)</text>
<text x="371.7" y="30.8">Lighthouse LED</text>
<text x="115.1" y="44.1">BRIGHT</text>
<text x="91.3" y="79.8">FAT</text>
<text x="138.9" y="90.4">BOOST</text>
<text x="342.6" y="100.9">OFFBOARD</text>
<text x="87.3" y="181.6">(to LED -&gt; to switch -&gt; to ground)</text>
<text x="11.9" y="274.2">BYPASS</text>
<text x="134.9" y="372.1">DRIVE</text>
<text x="293.7" y="401.2">LP</text>
<text x="344" y="402.6">VOLUME</text>
<text x="293.7" y="427.7">HP</text>
<text x="338.7" y="443.6">TONE</text>
<text x="567.2" y="457.1">1.0</text>
<text x="505.9" y="464.3">Your Company</text>
<text x="568.8" y="464.9">1/1</text>
<text x="500.8" y="470.2">2020-05-04</text>
<text x="542.3" y="470.1">stratman</text>
</g>
<g font-size="3.2">
<text x="66.7" y="37.7">GND</text>
<text x="22.4" y="42.5">9V</text>
<text x="404.9" y="50.5">9V</text>
<text x="186.9" y="54.4">GND</text>
<text x="42.9" y="65.5">GND</text>
<text x="147.4" y="64.2">GND</text>
<text x="382.9" y="69.5">GND</text>
<text x="224.1" y="95.9">GND</text>
<text x="195" y="97.2">GND</text>
<text x="31" y="110.5">GND</text>
<text x="60.1" y="110.5">GND</text>
<text x="73.3" y="110.5">GND</text>
<text x="124.9" y="109.1">GND</text>
<text x="11.9" y="177.4">9V</text>
<text x="56.1" y="195.1">GND</text>
<text x="103.3" y="206.5">VCC</text>
<text x="103.3" y="221.1">VREF</text>
<text x="54.8" y="226.9">GND</text>
<text x="75.9" y="244.1">GND</text>
<text x="133" y="280.1">VCC</text>
<text x="79.9" y="301.3">GND</text>
<text x="93.1" y="300.5">GND</text>
<text x="165.9" y="320.8">GND</text>
<text x="31" y="326.1">GND</text>
<text x="50.8" y="331.4">GND</text>
<text x="105" y="334">GND</text>
<text x="77.4" y="336.7">VCC</text>
<text x="132.8" y="342">GND</text>
<text x="154" y="342">GND</text>
<text x="103.7" y="376.2">GND</text>
<text x="401.5" y="378">VCC</text>
<text x="205.7" y="389.1">GND</text>
<text x="361.7" y="388.2">GND</text>
<text x="383.6" y="385.8">VREF</text>
<text x="154.9" y="406.3">VCC</text>
<text x="435.8" y="423">GND</text>
<text x="121.6" y="428">VREF</text>
<text x="156.5" y="428.8">GND</text>
<text x="401.4" y="433.6">GND</text>
<text x="224.8" y="438.6">VREF</text>
<text x="348.3" y="456.6">GND</text>
</g>
<g font-size="2.8" fill="#00f">
<text x="93" y="19.8">EP-LED</text>
<text x="340.9" y="26.4" transform="rotate(-90 340.9 26.4)">EP-LED</text>
<text x="299.1" y="44.1">OCD stomp to GND</text>
<text x="301.8" y="57.3">EP stomp to GND</text>
<text x="252.5" y="76.7">EP-OUT</text>
<text x="17.5" y="82.4">EP-IN</text>
<text x="341" y="87.3" transform="rotate(-90 341 87.3)">OCD-LED</text>
<text x="93" y="177.3">OCD-LED</text>
<text x="27.6" y="257.6">STOMP6</text>
<text x="9.6" y="293.7">OCD-IN</text>
<text x="36.9" y="291">STOMP2</text>
<text x="10.2" y="303">STOMP1</text>
<text x="452.3" y="400.9">STOMP4</text>
</g>
<g font-size="2.8" fill="#800">
<text x="460.6" y="453.6">TITLE:</text>
<text x="557.1" y="457.1">REV:</text>
<text x="488.3" y="464.3">Company:</text>
<text x="556.8" y="464.7">Sheet:</text>
<text x="488.3" y="470">Date:</text>
<text x="525.1" y="470.1">Drawn By:</text>
</g>
<g font-size="2.5" fill="#800">
<text x="31.2" y="5.3">1</text>
<text x="83.1" y="5.3">2</text>
<text x="134.9" y="5.3">3</text>
<text x="186.8" y="5.3">4</text>
<text x="238.7" y="5.3">5</text>
<text x="290.5" y="5.3">6</text>
<text x="342.4" y="5.3">7</text>
<text x="394.2" y="5.3">8</text>
<text x="446.1" y="5.3">9</text>
<text x="497.9" y="5.3">10</text>
<text x="549.8" y="5.3">11</text>
<text x="3" y="31.6">A</text>
<text x="577.2" y="31.6">A</text>
<text x="3" y="83.5">B</text>
<text x="577.2" y="83.5">B</text>
<text x="3" y="135.3">C</text>
<text x="577.2" y="135.3">C</text>
<text x="3" y="187.2">D</text>
<text x="577.2" y="187.2">D</text>
<text x="3" y="239.1">E</text>
<text x="577.2" y="239.1">E</text>
<text x="3" y="290.9">F</text>
<text x="577.2" y="290.9">F</text>
<text x="3" y="342.8">G</text>
<text x="577.2" y="342.8">G</text>
<text x="3" y="394.6">H</text>
<text x="577.2" y="394.6">H</text>
<text x="31.2" y="473.6">1</text>
<text x="83.1" y="473.6">2</text>
<text x="134.9" y="473.6">3</text>
<text x="186.8" y="473.6">4</text>
<text x="238.7" y="473.6">5</text>
<text x="290.5" y="473.6">6</text>
<text x="342.4" y="473.6">7</text>
<text x="394.2" y="473.6">8</text>
<text x="446.1" y="473.6">9</text>
<text x="497.9" y="473.6">10</text>
<text x="549.8" y="473.6">11</text>
</g>
<g font-size="2.5" fill="#000080">
<text x="57.6" y="14.5">CLR-EP</text>
<text x="60.6" y="16.8">4.7k</text>
<text x="76.5" y="16.8">470</text>
<text x="76.5" y="14.5">R5</text>
<text x="73.3" y="27.4">10u</text>
<text x="73.3" y="25.1">C5</text>
<text x="38.1" y="35.9">D1</text>
<text x="38.1" y="38.2">1N4001</text>
<text x="117.7" y="38.3">SW2</text>
<text x="351.6" y="40.3">1N4001</text>
<text x="91" y="47.6">C6</text>
<text x="167.2" y="47.5">R11</text>
<text x="175.7" y="47.6">C8</text>
<text x="379.4" y="47.2">470</text>
<text x="389.1" y="44.8">CLR</text>
<text x="390" y="47.2">4.7k</text>
<text x="49.5" y="52.6">47u</text>
<text x="49.5" y="50.2">C4</text>
<text x="78.6" y="51.2">8.2k</text>
<text x="78.6" y="48.9">R6</text>
<text x="91" y="49.9">10u</text>
<text x="104.3" y="51.2">1k</text>
<text x="104.3" y="48.9">R7</text>
<text x="121.5" y="51.2">15k</text>
<text x="121.5" y="48.9">R8</text>
<text x="142.6" y="50.4">3.3n</text>
<text x="142.6" y="48.1">C7</text>
<text x="155.8" y="51.2">10k</text>
<text x="155.8" y="48.9">R9</text>
<text x="167.2" y="49.9">10k</text>
<text x="175.7" y="49.9">10u</text>
<text x="389.5" y="57.8">10u</text>
<text x="167.2" y="63.2">1M</text>
<text x="167.2" y="60.8">R10</text>
<text x="351.5" y="60.7">1N4001</text>
<text x="111" y="71.4">100u</text>
<text x="112.2" y="68.7">C3</text>
<text x="199.5" y="71">2SC1815</text>
<text x="199.5" y="68.7">Q2</text>
<text x="214.1" y="70.1">C9</text>
<text x="237.9" y="71.4">R14</text>
<text x="40.8" y="75.8">C1</text>
<text x="55.3" y="76.6">R3</text>
<text x="214.1" y="72.4">10u</text>
<text x="237.9" y="73.7">100</text>
<text x="40.8" y="78.2">47n</text>
<text x="55.3" y="79">33k</text>
<text x="77.8" y="81.7">2N5457</text>
<text x="77.8" y="79.3">Q1</text>
<text x="102.9" y="79.3">SW1</text>
<text x="112.2" y="83.2">C2</text>
<text x="200.3" y="81.9">R12</text>
<text x="229.4" y="81.9">R13</text>
<text x="112.2" y="85.6">10u</text>
<text x="130.2" y="89.9">VR1</text>
<text x="200.3" y="84.3">10k</text>
<text x="229.4" y="84.3">47k</text>
<text x="130.2" y="92.3">C 10K</text>
<text x="36.2" y="98.9">1M</text>
<text x="36.2" y="96.5">R1</text>
<text x="65.4" y="98.9">1M</text>
<text x="65.4" y="96.5">R2</text>
<text x="78.6" y="98.9">4.7k</text>
<text x="78.6" y="96.5">R4</text>
<text x="44.4" y="171.9">CLR-OCD</text>
<text x="75.1" y="171.9">R15</text>
<text x="47.4" y="174.2">4.7k</text>
<text x="75.1" y="174.2">470</text>
<text x="62.7" y="184.8">10u</text>
<text x="62.7" y="182.5">C10</text>
<text x="32.8" y="202.3">1N5817</text>
<text x="32.8" y="199.9">D2</text>
<text x="46" y="203.3">27</text>
<text x="46" y="201">R16</text>
<text x="61.4" y="215.5">C11</text>
<text x="81.2" y="214.2">R17</text>
<text x="61.4" y="217.9">220u</text>
<text x="81.2" y="216.6">10k</text>
<text x="81.2" y="231.1">10k</text>
<text x="81.2" y="228.7">R18</text>
<text x="98.4" y="231.1">220u</text>
<text x="98.4" y="228.7">C12</text>
<text x="89" y="275.1">R22</text>
<text x="18.5" y="277.7">SW3</text>
<text x="89" y="277.4">27k</text>
<text x="99.7" y="287">C13</text>
<text x="85.2" y="290.6">10k</text>
<text x="85.2" y="288.3">R21</text>
<text x="99.7" y="289.3">10u</text>
<text x="138.1" y="292.3">R26</text>
<text x="138.1" y="294.7">10k</text>
<text x="143.3" y="299.9">100</text>
<text x="143.3" y="297.6">R27</text>
<text x="157.8" y="298.6">1u</text>
<text x="157.8" y="296.2">C17</text>
<text x="44" y="303.9">1k</text>
<text x="44" y="301.6">R20</text>
<text x="71.2" y="304.2">Q3</text>
<text x="71.2" y="306.5">2N5457</text>
<text x="99" y="309.9">C14</text>
<text x="115.5" y="310.8">R25</text>
<text x="171.2" y="310.6">47k</text>
<text x="171.2" y="308.2">R30</text>
<text x="36.2" y="314.5">1M</text>
<text x="36.2" y="312.1">R19</text>
<text x="57.4" y="317.1">1N4739A</text>
<text x="57.4" y="314.8">D3</text>
<text x="99" y="312.3">22n</text>
<text x="115.5" y="313.1">1k</text>
<text x="137.3" y="315.8">2N5457</text>
<text x="137.3" y="313.5">Q4</text>
<text x="110.3" y="323.7">1M</text>
<text x="110.3" y="321.3">R24</text>
<text x="147.2" y="321.1">27k</text>
<text x="147.2" y="318.8">R29</text>
<text x="82.5" y="326.4">10k</text>
<text x="82.5" y="324">R23</text>
<text x="138.1" y="329.3">R28</text>
<text x="138.1" y="331.7">10k</text>
<text x="160.6" y="333">10u</text>
<text x="160.6" y="330.7">C16</text>
<text x="135.2" y="378">A1M</text>
<text x="135.2" y="375.6">VR2</text>
<text x="224" y="383.5">R38</text>
<text x="235.9" y="382.7">C22</text>
<text x="260.4" y="382.7">C21</text>
<text x="109" y="388.8">R34</text>
<text x="116.8" y="388">C19</text>
<text x="165.9" y="389.9">18k</text>
<text x="165.9" y="387.5">R33</text>
<text x="224" y="385.9">39k</text>
<text x="235.9" y="385.1">100n</text>
<text x="260.4" y="385.1">220p</text>
<text x="109" y="391.2">3.3k</text>
<text x="116.8" y="390.4">100n</text>
<text x="154.5" y="394.4">220p</text>
<text x="154.5" y="392">C18</text>
<text x="259.7" y="394.1">R37</text>
<text x="406.7" y="392.5">10k</text>
<text x="406.7" y="390.1">R43</text>
<text x="414.5" y="395.2">100</text>
<text x="414.5" y="392.8">R45</text>
<text x="426.4" y="393.8">1u</text>
<text x="426.4" y="391.5">C26</text>
<text x="259.7" y="396.5">150k</text>
<text x="376.1" y="399.9">C25</text>
<text x="389.5" y="400.4">510k</text>
<text x="389.5" y="398.1">R42</text>
<text x="100.3" y="406.3">22n</text>
<text x="100.3" y="403.9">C15</text>
<text x="118.1" y="407.1">10k</text>
<text x="118.1" y="404.7">R31</text>
<text x="139.5" y="406">TL082IP</text>
<text x="141.6" y="403.4">U1.1</text>
<text x="258" y="407.1">TL082IP</text>
<text x="258" y="404.7">U1.2</text>
<text x="278.2" y="407.3">C23</text>
<text x="294.1" y="407.1">22k</text>
<text x="294.1" y="404.7">R39</text>
<text x="356.8" y="406.1">VR4</text>
<text x="376.1" y="402.3">100n</text>
<text x="405.9" y="406.1">Q7</text>
<text x="173.7" y="413.7">10k</text>
<text x="173.7" y="411.3">R35</text>
<text x="206.1" y="412.7">Q5</text>
<text x="216.6" y="412.7">Q6</text>
<text x="237.2" y="413.7">10k</text>
<text x="237.2" y="411.3">R36</text>
<text x="278.2" y="409.7">1u</text>
<text x="312.2" y="409.5">SW4</text>
<text x="356.8" y="408.5">A100k</text>
<text x="405.9" y="408.4">2SC1815</text>
<text x="441.1" y="412.4">47k</text>
<text x="441.1" y="410">R46</text>
<text x="127.5" y="419">1M</text>
<text x="127.5" y="416.6">R32</text>
<text x="203.4" y="415.3">2N7000</text>
<text x="215.3" y="415.3">2N7000</text>
<text x="292.7" y="419">33k</text>
<text x="292.7" y="416.6">R40</text>
<text x="187.9" y="424.3">1n</text>
<text x="187.9" y="421.9">C20</text>
<text x="332.1" y="424.6">C24</text>
<text x="406.7" y="422.9">10k</text>
<text x="406.7" y="420.6">R44</text>
<text x="332.1" y="427.1">22n</text>
<text x="331.3" y="441.8">VR3</text>
<text x="331.3" y="444.1">B10k</text>
<text x="335.1" y="453.4">1k</text>
<text x="335.1" y="451">R41</text>
</g>
<g font-size="2.5" fill="#00f">
<text x="131" y="39.8">2</text>
<text x="113.5" y="42.5">1</text>
<text x="131" y="45.1">3</text>
<text x="99" y="70.5" transform="rotate(-90 99 70.5)">2</text>
<text x="104.2" y="70.5" transform="rotate(-90 104.2 70.5)">3</text>
<text x="76.5" y="74.2" transform="rotate(-90 76.5 74.2)">1</text>
<text x="68.3" y="80.8">3</text>
<text x="128.1" y="82.4" transform="rotate(-90 128.1 82.4)">3</text>
<text x="76.5" y="84.3" transform="rotate(-90 76.5 84.3)">2</text>
<text x="101.6" y="88" transform="rotate(-90 101.6 88)">1</text>
<text x="121.5" y="87.4">2</text>
<text x="128.1" y="98.5" transform="rotate(-90 128.1 98.5)">1</text>
<text x="30.2" y="271.6" transform="rotate(-90 30.2 271.6)">6</text>
<text x="32.8" y="271.6" transform="rotate(-90 32.8 271.6)">5</text>
<text x="35.5" y="271.6" transform="rotate(-90 35.5 271.6)">4</text>
<text x="26.2" y="276.6">8</text>
<text x="38.4" y="276.6">7</text>
<text x="30.2" y="283.8" transform="rotate(-90 30.2 283.8)">3</text>
<text x="32.8" y="283.8" transform="rotate(-90 32.8 283.8)">2</text>
<text x="35.5" y="283.8" transform="rotate(-90 35.5 283.8)">1</text>
<text x="69.8" y="299.1" transform="rotate(-90 69.8 299.1)">1</text>
<text x="61.7" y="305.7">3</text>
<text x="69.8" y="309.2" transform="rotate(-90 69.8 309.2)">2</text>
<text x="136" y="308.4" transform="rotate(-90 136 308.4)">1</text>
<text x="127.8" y="315">3</text>
<text x="136" y="318.4" transform="rotate(-90 136 318.4)">2</text>
<text x="129.4" y="379.8">3</text>
<text x="145.5" y="379.8">1</text>
<text x="136" y="386.9" transform="rotate(-90 136 386.9)">2</text>
<text x="364.9" y="397.3" transform="rotate(-90 364.9 397.3)">1</text>
<text x="370.4" y="403.6">2</text>
<text x="142.4" y="412.9">2</text>
<text x="252.2" y="410.2">6</text>
<text x="267.5" y="412.9">7</text>
<text x="364.9" y="413.4" transform="rotate(-90 364.9 413.4)">3</text>
<text x="142.4" y="418.2">3</text>
<text x="157.7" y="415.5">1</text>
<text x="252.2" y="415.5">5</text>
<text x="305.3" y="415.5">3</text>
<text x="322.8" y="418.2">1</text>
<text x="305.3" y="420.8">2</text>
<text x="329.1" y="434.3" transform="rotate(-90 329.1 434.3)">3</text>
<text x="322.5" y="439.3">2</text>
<text x="329.1" y="450.4" transform="rotate(-90 329.1 450.4)">1</text>
</g>
<g font-size="2.5" fill="#f00">
<text x="150.5" y="408.9" transform="rotate(-90 150.5 408.9)">8</text>
<text x="150.5" y="424.2" transform="rotate(-90 150.5 424.2)">4</text>
</g>
<g font-size="2.3" fill="#00f">
<text x="14.6" y="280.9">(bufered)</text>
<text x="18.4" y="280.9">f</text>
<text x="39.7" y="279.5">(true)</text>
</g>
</svg>
